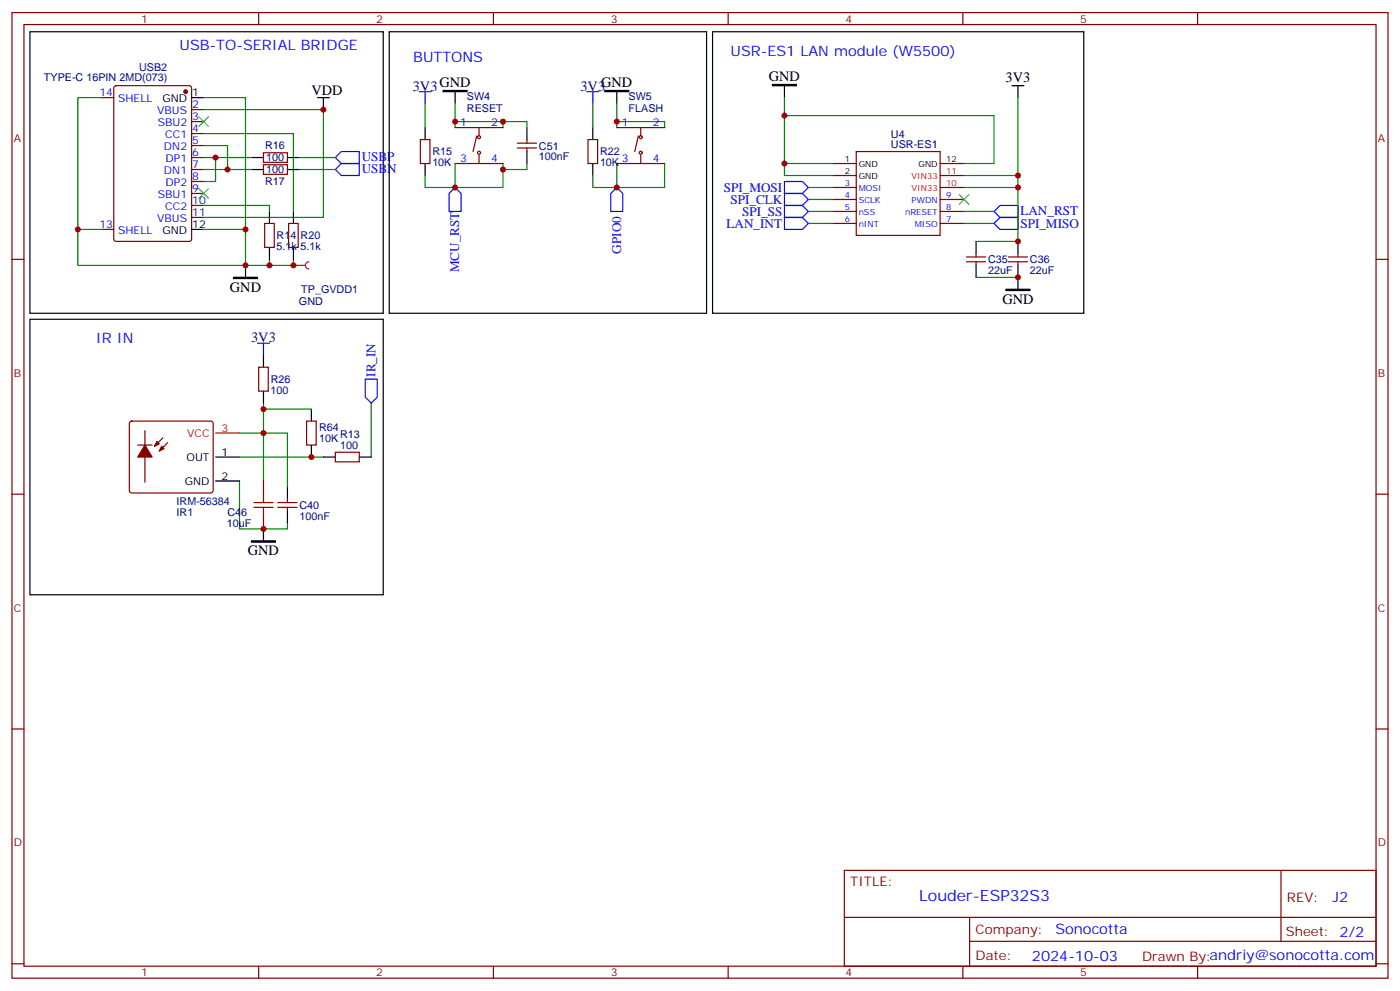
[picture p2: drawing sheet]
<svg xmlns="http://www.w3.org/2000/svg" width="412mm" height="292mm" viewBox="0 0 412 292" stroke-linecap="round" stroke-linejoin="round" font-family="sans-serif">
<g fill="none" stroke="#870000" stroke-width=".35">
<path d="M3.5 3.7h405.4v284.3h-405.4zM7.1 7.2h398.2v277.3h-398.2zM76.2 3.7v3.5M145.3 3.7v3.5M214.5 3.7v3.5M283.6 3.7v3.5M352.8 3.7v3.5M3.5 76.4h3.6M78 65.8h2.8v7h-2.8zM85 65.8h2.8v7h-2.8zM405.3 76.4h3.6M3.5 145.5h3.6"/>
<path d="M405.3 145.5h3.6M3.5 214.7h3.6M405.3 214.7h3.6M248.7 256.3h156.6v28.2h-156.6zM377.3 256.3v20.9M248.7 270.1h156.5M285.6 277.2h119.6M285.6 270.1v14.2M3.5 283.8h3.6M76.2 284.5v3.5M145.3 284.5v3.5M214.5 284.5v3.5"/>
<path d="M283.6 284.5v3.5M352.8 284.5v3.5M405.3 283.8h3.6"/>
</g>
<path d="M79.4 76.4v1.7h-7.1M86.4 76.4v1.7h-7M70.6 141.6v14.2h14.1v-1.8" fill="none" stroke="#008700" stroke-width=".35"/>
<path d="M79.4 62.3v3.5M79.4 72.8v3.6M86.4 62.3v3.5M86.4 72.8v3.6" fill="none" stroke="#000" stroke-width=".35"/>
<path d="M38.3 124.2l.5-.2h23.3l.5 .2 .2 .5v19.8l-.2 .5-.5 .2h-23.3l-.5-.3-.2-.4v-19.8z" fill="#fff" stroke="#870000" stroke-width=".35"/>
<g fill="none" stroke="#000" stroke-width=".35">
<path d="M8.8 9.3h104.1v83h-104.1zM114.7 9.3h93.4v83h-93.4zM209.9 9.3h109.4v83h-109.4zM56.4 28.8h3.6M93.5 28.8h3.5M95.2 28.8v3.5M125.2 37.6v3.5M134.1 27v3.5M155.2 37.6v3.5M174.6 37.6v3.5M181.7 27v3.5M231.1 25.2v3.6"/>
<path d="M298.1 25.2h3.5M299.9 25.2v3.6M125.2 48.2v3.5M155.2 44.6v3.6M174.6 48.2v3.5M56.4 67.6h3.6M72.3 78.1v3.6M287.5 71.1v3.5M287.5 78.1v3.6M299.9 71.1v3.5M299.9 78.1v7.1M8.8 94h104.1v81.2h-104.1z"/>
<path d="M77.6 104.6v3.5M77.6 115.2v3.5M63.5 134.6h7.1M91.7 120.5v3.5M91.7 131.1v3.5M95.2 134.6h3.6M105.8 134.6h3.6M63.5 141.6h7.1M77.6 155.8v3.5M84.7 143.4v3.5M84.7 150.5v3.5"/>
</g>
<path d="M63.5 127.5h7.1" fill="none" stroke="#f00" stroke-width=".35"/>
<g fill="#870000" stroke="#870000" stroke-width=".35">
<path d="M42.7 131.1l2.1 3.5h-4.2z"/>
<path d="M47.6 131.4l.7 .7-1.4 .7z"/>
<path d="M46.2 130l.7 .7-1.4 .7z"/>
<circle cx="54.7" cy="27" r=".53"/>
</g>
<g fill="none" stroke="#870000" stroke-width=".35">
<path d="M30 28.8h3.5M33.7 25.4l.5-.2h21.5l.7 .5v44.7l-.4 .6-21.8 .1-.6-.5-.1-44.7zM56.4 32.3h3.6M56.4 35.8h3.6M56.4 39.3h3.6M134.1 37.6h14.1M141.1 37.6v2.4M181.7 37.6h14.1M188.7 37.6v2.4M56.4 42.9h3.6M56.4 46.4h3.6M56.4 49.9h3.6"/>
<path d="M56.4 53.4h3.6M56.4 57h3.6M123.8 41.1h2.8v7.1h-2.8zM134.1 48.2h14.1M140.4 40l-1.1 4.6M141.1 45.7v2.5M152.4 43.6h5.6M152.4 42.2h5.6M155.2 41.1v1.1M155.2 43.6v1M173.2 41.1h2.8v7.1h-2.8zM181.7 48.2h14.1"/>
<path d="M188 40l-1 4.6M188.7 45.7v2.5M245.2 48.2h7M245.2 51.7h7M245.2 55.2h7M245.2 58.7h7M252.2 44.6h24.7v24.7h-24.7zM276.9 48.2h7.1M276.9 51.7h7.1M276.9 55.2h7.1M276.9 58.7h7.1M30 67.6h3.5"/>
<path d="M56.4 60.5h3.6M56.4 64h3.6M245.2 62.3h7M245.2 65.8h7M276.9 62.3h7.1M276.9 65.8h7.1M284.7 77.1h5.6M284.7 75.7h5.6M287.5 74.6v1.1M287.5 77.1v1M297 77.1h5.7M297 75.7h5.7"/>
<path d="M299.9 74.6v1.1M299.9 77.1v1M76.2 108.1h2.8v7.1h-2.8zM40.6 131.1h4.2M42.7 126.8v15.2M48 128.9l-2.5 2.5M49.4 130.4l-2.5 2.4M90.3 124h2.8v7.1h-2.8zM98.8 133.2h7v2.8h-7zM77.6 141.6v3.6M77.6 152.2v3.6M81.8 148h5.7"/>
<path d="M81.8 149.4h5.7M84.7 146.9v1.1M84.7 149.4v1.1"/>
<circle cx="141.1" cy="45" r=".44"/>
<circle cx="141.1" cy="40.4" r=".44"/>
<circle cx="188.7" cy="45" r=".44"/>
<circle cx="188.7" cy="40.4" r=".44"/>
</g>
<path d="M130.5 26.6h7.1v.4h-7.1zM178.2 26.6h7v.4h-7zM227.5 24.9h7.1v.3h-7.1zM68.8 81.7h7v.3h-7zM296.3 85.2h7.1v.3h-7.1zM74.1 159.3h7v.3h-7z" fill="#000" stroke="#000" stroke-width=".35"/>
<g fill="none" stroke="#008700" stroke-width=".35">
<path d="M30 28.8h-7.1v38.8h7.1M60 28.8h12.3v38.8M60 32.3h35.2v31.7h-35.2M60 39.3h26.4v23M125.2 30.5v7.1M134.1 35.8h14.1v1.8M134.1 30.5v7.1M148.2 35.8h7v1.8M174.6 30.5v7.1M181.7 35.8h14.1v1.8M181.7 30.5v7.1M231.1 28.8v19.4h14.1"/>
<path d="M231.1 34h61.7v14.2h-8.8M299.9 28.8v22.9h-15.9M60 46.4h3.5M60 49.9h7M125.2 51.7v3.5h8.9M134.1 48.2v7h14.1v-7M155.2 48.2v1.7h-7M174.6 51.7v3.5h7.1M181.7 48.2v7h14.1v-7M231.1 48.2v3.5h14.1M238.1 55.2h7.1M238.1 58.7h7.1"/>
<path d="M299.9 51.7v3.5h-15.9M299.9 55.2v15.9h-12.4M22.9 67.6v10.5h49.4v-10.5h-12.3M60 60.5h19.4v1.8M238.1 62.3h7.1M238.1 65.8h7.1M284 62.3h8.8M284 65.8h8.8M287.5 81.7h12.4M77.6 118.7v22.9M109.4 118.7v15.9M70.6 127.5h14.1v15.9"/>
<path d="M70.6 134.6h24.6M77.6 120.5h14.1"/>
</g>
<path d="M74.8 149.4h5.6M74.8 148h5.6M77.6 145.2v2.8M77.6 149.4v2.8" fill="none" stroke="#a10000" stroke-width=".35"/>
<g fill="none" stroke="#00f" stroke-width=".35">
<path d="M123.5 27h3.5M125.2 27v3.5M172.9 27h3.5M174.6 27v3.5M98.8 46.4l1.7-1.8h5.3v3.6h-5.3zM98.8 49.9l1.7-1.7h5.3v3.5h-5.3zM134.1 55.2l1.7 1.8v5.3h-3.5v-5.3zM181.7 55.2l1.7 1.8v5.3h-3.5v-5.3zM231.1 53.4h5.3l1.7 1.8-1.7 1.8h-5.3zM231.1 57h5.3l1.7 1.7-1.7 1.8h-5.3zM231.1 60.5h5.3l1.7 1.8-1.7 1.7h-5.3zM231.1 64h5.3l1.7 1.8-1.7 1.8h-5.3z"/>
<path d="M292.8 65.8l1.8-1.8h5.3v3.6h-5.3zM294.6 60.5h5.3v3.5h-5.3l-1.8-1.7zM75.8 101.1h3.6M77.6 101.1v3.5M107.6 111.7h3.5v5.2l-1.7 1.8-1.8-1.8z"/>
</g>
<path d="M58.6 34.4l2.8 2.8M61.4 34.4l-2.8 2.8M58.6 55.6l2.8 2.8M61.4 55.6l-2.8 2.8M282.6 57.3l2.8 2.8M285.4 57.3l-2.8 2.8" fill="none" stroke="#3c3" stroke-width=".35"/>
<path d="M86.4 78.1h3.6M91 77.1a1.06 1.06 0 0 0-1 1 1.06 1.06 0 0 0 1 1.1" fill="none" stroke="#8c2424" stroke-width=".35"/>
<circle cx="86.4" cy="78.1" r=".18" fill="#8c2424"/>
<path d="M74.1 46.4h3.5M74.1 49.9h3.5M84.7 46.4h3.5M84.7 49.9h3.5" fill="none" stroke="#000" stroke-width=".35"/>
<path d="M77.6 45h7.1v2.8h-7.1zM77.6 48.5h7.1v2.8h-7.1z" fill="none" stroke="#870000" stroke-width=".35"/>
<path d="M60 42.9h7v7h7.1M74.1 46.4h-10.6v7h-3.5M88.2 46.4h10.6M88.2 49.9h10.6" fill="none" stroke="#008700" stroke-width=".35"/>
<g fill="#c00">
<circle cx="79.4" cy="78.1" r=".88"/>
<circle cx="77.6" cy="155.8" r=".88"/>
<circle cx="77.6" cy="127.5" r=".88"/>
<circle cx="91.7" cy="134.6" r=".88"/>
<circle cx="77.6" cy="120.5" r=".88"/>
<circle cx="22.9" cy="67.6" r=".88"/>
<circle cx="72.3" cy="78.1" r=".88"/>
<circle cx="72.3" cy="67.6" r=".88"/>
<circle cx="95.3" cy="32.3" r=".88"/>
<circle cx="63.5" cy="46.4" r=".88"/>
<circle cx="67" cy="49.9" r=".88"/>
<circle cx="181.7" cy="55.2" r=".88"/>
<circle cx="134.1" cy="55.2" r=".88"/>
<circle cx="181.7" cy="35.8" r=".88"/>
<circle cx="134.1" cy="35.8" r=".88"/>
<circle cx="148.2" cy="35.8" r=".88"/>
<circle cx="148.2" cy="49.9" r=".88"/>
<circle cx="231.1" cy="48.2" r=".88"/>
<circle cx="231.1" cy="34" r=".88"/>
<circle cx="299.9" cy="51.7" r=".88"/>
<circle cx="299.9" cy="55.2" r=".88"/>
<circle cx="299.9" cy="71.1" r=".88"/>
<circle cx="299.9" cy="81.7" r=".88"/>
<circle cx="86.4" cy="78.1" r=".88"/>
</g>
<text font-size="4.6" fill="#00f" x="270.8" y="265.3">Louder-ESP32S3</text>
<g font-size="4.2" fill="#00f">
<text x="52.9" y="14.6">USB-TO-SERIAL BRIDGE</text>
<text x="215.2" y="16.4">USR-ES1 LAN module (W5500)</text>
<text x="121.7" y="18.2">BUTTONS</text>
<text x="28.2" y="101.1">IR IN</text>
<text x="392.5" y="265.6">J2</text>
<text x="310.9" y="275.1">Sonocotta</text>
<text x="304" y="282.9">2024-10-03</text>
</g>
<g font-size="4.2">
<text x="226.5" y="23.8">GND</text>
<text x="91.7" y="28">VDD</text>
<text x="129.5" y="25.5">GND</text>
<text x="177.1" y="25.5">GND</text>
<text x="296.2" y="24.1">3V3</text>
<text x="67.7" y="86">GND</text>
<text x="295.3" y="89.5">GND</text>
<text x="73" y="163.5">GND</text>
</g>
<g font-size="4.2" fill="#000080">
<text x="121.6" y="26.7">3V3</text>
<text x="171" y="26.7">3V3</text>
<text x="74" y="100.7">3V3</text>
</g>
<g font-size="3.9" fill="#00f">
<text x="106.5" y="47.5">USBP</text>
<text x="106.5" y="51.1">USBN</text>
<text x="213.2" y="56.5">SPI_MOSI</text>
<text x="215.2" y="60">SPI_CLK</text>
<text x="218.6" y="63.6">SPI_SS</text>
<text x="300.6" y="63.5">LAN_RST</text>
<text x="214" y="67.1">LAN_INT</text>
<text x="300.6" y="67">SPI_MISO</text>
<text x="183" y="74.7" transform="rotate(-90 183 74.7)">GPIO0</text>
<text x="135.3" y="80.2" transform="rotate(-90 135.3 80.2)">MCU_RST</text>
<text x="110.6" y="110.9" transform="rotate(-90 110.6 110.9)">IR_IN</text>
</g>
<g font-size="3.9" fill="#800">
<text x="250.5" y="260.9">TITLE:</text>
<text x="379.1" y="265.6">REV:</text>
<text x="287.4" y="275.1">Company:</text>
<text x="378.7" y="275.7">Sheet: 2/2</text>
<text x="287.4" y="282.8">Date:</text>
<text x="336.4" y="282.8">Drawn By:andriy@sonocotta.com</text>
</g>
<g font-size="3.2" fill="#800">
<text x="41.6" y="6.7">1</text>
<text x="110.8" y="6.7">2</text>
<text x="179.9" y="6.7">3</text>
<text x="249.1" y="6.7">4</text>
<text x="318.2" y="6.7">5</text>
<text x="4.1" y="41.8">A</text>
<text x="405.9" y="41.8">A</text>
<text x="4.1" y="110.9">B</text>
<text x="405.9" y="110.9">B</text>
<text x="4.1" y="180.1">C</text>
<text x="405.9" y="180.1">C</text>
<text x="4.1" y="249.2">D</text>
<text x="405.9" y="249.2">D</text>
<text x="41.6" y="287.5">1</text>
<text x="110.8" y="287.5">2</text>
<text x="179.9" y="287.5">3</text>
<text x="249.1" y="287.5">4</text>
<text x="318.2" y="287.5">5</text>
</g>
<g font-size="3.2" fill="#000080">
<text x="12.9" y="24">TYPE-C 16PIN 2MD(073)</text>
<text x="41" y="20.8">USB2</text>
<text x="137.5" y="29.6">SW4</text>
<text x="185.2" y="29.6">SW5</text>
<text x="137.5" y="32.9">RESET</text>
<text x="185.2" y="32.9">FLASH</text>
<text x="262.5" y="40.6">U4</text>
<text x="78.1" y="44">R16</text>
<text x="78.4" y="47.5">100</text>
<text x="127.4" y="45.8">R15</text>
<text x="158.7" y="47.2">100nF</text>
<text x="158.8" y="44">C51</text>
<text x="176.7" y="45.8">R22</text>
<text x="262.5" y="43.6">USR-ES1</text>
<text x="78.4" y="51.1">100</text>
<text x="127.4" y="48.9">10K</text>
<text x="176.7" y="48.9">10K</text>
<text x="78.1" y="54.6">R17</text>
<text x="81.5" y="70.5">R14</text>
<text x="88.5" y="70.5">R20</text>
<text x="81.5" y="73.7">5.1k 5.1k</text>
<text x="291" y="77.5">C35</text>
<text x="303.4" y="77.5">C36</text>
<text x="291" y="80.7">22uF</text>
<text x="303.4" y="80.7">22uF</text>
<text x="88.1" y="89.8">GND</text>
<text x="88.8" y="86.3">TP_GVDD1</text>
<text x="79.7" y="112.7">R26</text>
<text x="79.7" y="115.9">100</text>
<text x="94" y="130.1">10K</text>
<text x="94" y="126.9">R64</text>
<text x="100.2" y="128.9">R13</text>
<text x="100.2" y="132.1">100</text>
<text x="52" y="148.7">IRM-56384</text>
<text x="88.2" y="149.8">C40</text>
<text x="52" y="151.9">IR1</text>
<text x="66.8" y="155.2">10uF</text>
<text x="67" y="151.9">C46</text>
<text x="88.2" y="153.1">100nF</text>
</g>
<g font-size="3.2" fill="#00f">
<text x="29.3" y="28.4">14</text>
<text x="34.8" y="30.2">SHELL</text>
<text x="46.3" y="33.7">VBUS</text>
<text x="56.6" y="31.9">2</text>
<text x="56.6" y="35.5">3</text>
<text x="46.5" y="37.2">SBU2</text>
<text x="48.7" y="40.7">CC1</text>
<text x="56.6" y="39">4</text>
<text x="135.6" y="37.2">1</text>
<text x="144.6" y="37.2">2</text>
<text x="183.2" y="37.2">1</text>
<text x="192.3" y="37.2">2</text>
<text x="48.3" y="44.3">DN2</text>
<text x="48.8" y="47.8">DP1</text>
<text x="56.6" y="42.5">5</text>
<text x="56.6" y="46">6</text>
<text x="135.6" y="47.8">3</text>
<text x="144.6" y="47.8">4</text>
<text x="183.2" y="47.8">3</text>
<text x="192.3" y="47.8">4</text>
<text x="48.3" y="51.3">DN1</text>
<text x="56.6" y="49.6">7</text>
<text x="56.6" y="53.1">8</text>
<text x="46.5" y="58.4">SBU1</text>
<text x="48.8" y="54.9">DP2</text>
<text x="56.6" y="56.6">9</text>
<text x="46.3" y="65.4">VBUS</text>
<text x="48.7" y="61.9">CC2</text>
<text x="56.6" y="60.1">10</text>
<text x="56.6" y="63.7">11</text>
<text x="29.3" y="67.2">13</text>
<text x="34.8" y="69">SHELL</text>
</g>
<g font-size="3.2">
<text x="56.6" y="28.4">1</text>
<text x="47.9" y="30.2">GND</text>
<text x="47.9" y="69">GND</text>
<text x="56.6" y="67.2">12</text>
<text x="55" y="135.6">OUT</text>
<text x="65.3" y="134.2">1</text>
<text x="54.5" y="142.7">GND</text>
<text x="65.3" y="141.3">2</text>
</g>
<g font-size="3.2" fill="#f00">
<text x="55.1" y="128.6">VCC</text>
<text x="65.3" y="127.2">3</text>
</g>
<g font-size="2.5">
<text x="248.9" y="47.8">1</text>
<text x="278.7" y="47.8">12</text>
<text x="248.9" y="51.3">2</text>
<text x="252.9" y="49.2">GND</text>
<text x="252.9" y="52.7">GND</text>
<text x="270.6" y="49.2">GND</text>
</g>
<g font-size="2.5" fill="#f00">
<text x="268.5" y="52.7">VIN33</text>
<text x="278.7" y="51.3">11</text>
<text x="268.5" y="56.3">VIN33</text>
<text x="278.7" y="54.9">10</text>
</g>
<g font-size="2.5" fill="#00f">
<text x="248.9" y="54.9">3</text>
<text x="248.9" y="58.4">4</text>
<text x="252.9" y="56.3">MOSI</text>
<text x="252.9" y="59.8">SCLK</text>
<text x="268.5" y="59.8">PWDN</text>
<text x="278.7" y="58.4">9</text>
<text x="248.9" y="61.9">5</text>
<text x="248.9" y="65.4">6</text>
<text x="252.9" y="63.3">nSS</text>
<text x="266.6" y="63.3">nRESET</text>
<text x="278.7" y="65.4">7</text>
<text x="278.7" y="61.9">8</text>
<text x="252.9" y="66.9">nINT</text>
<text x="269.5" y="66.9">MISO</text>
</g>
</svg>
